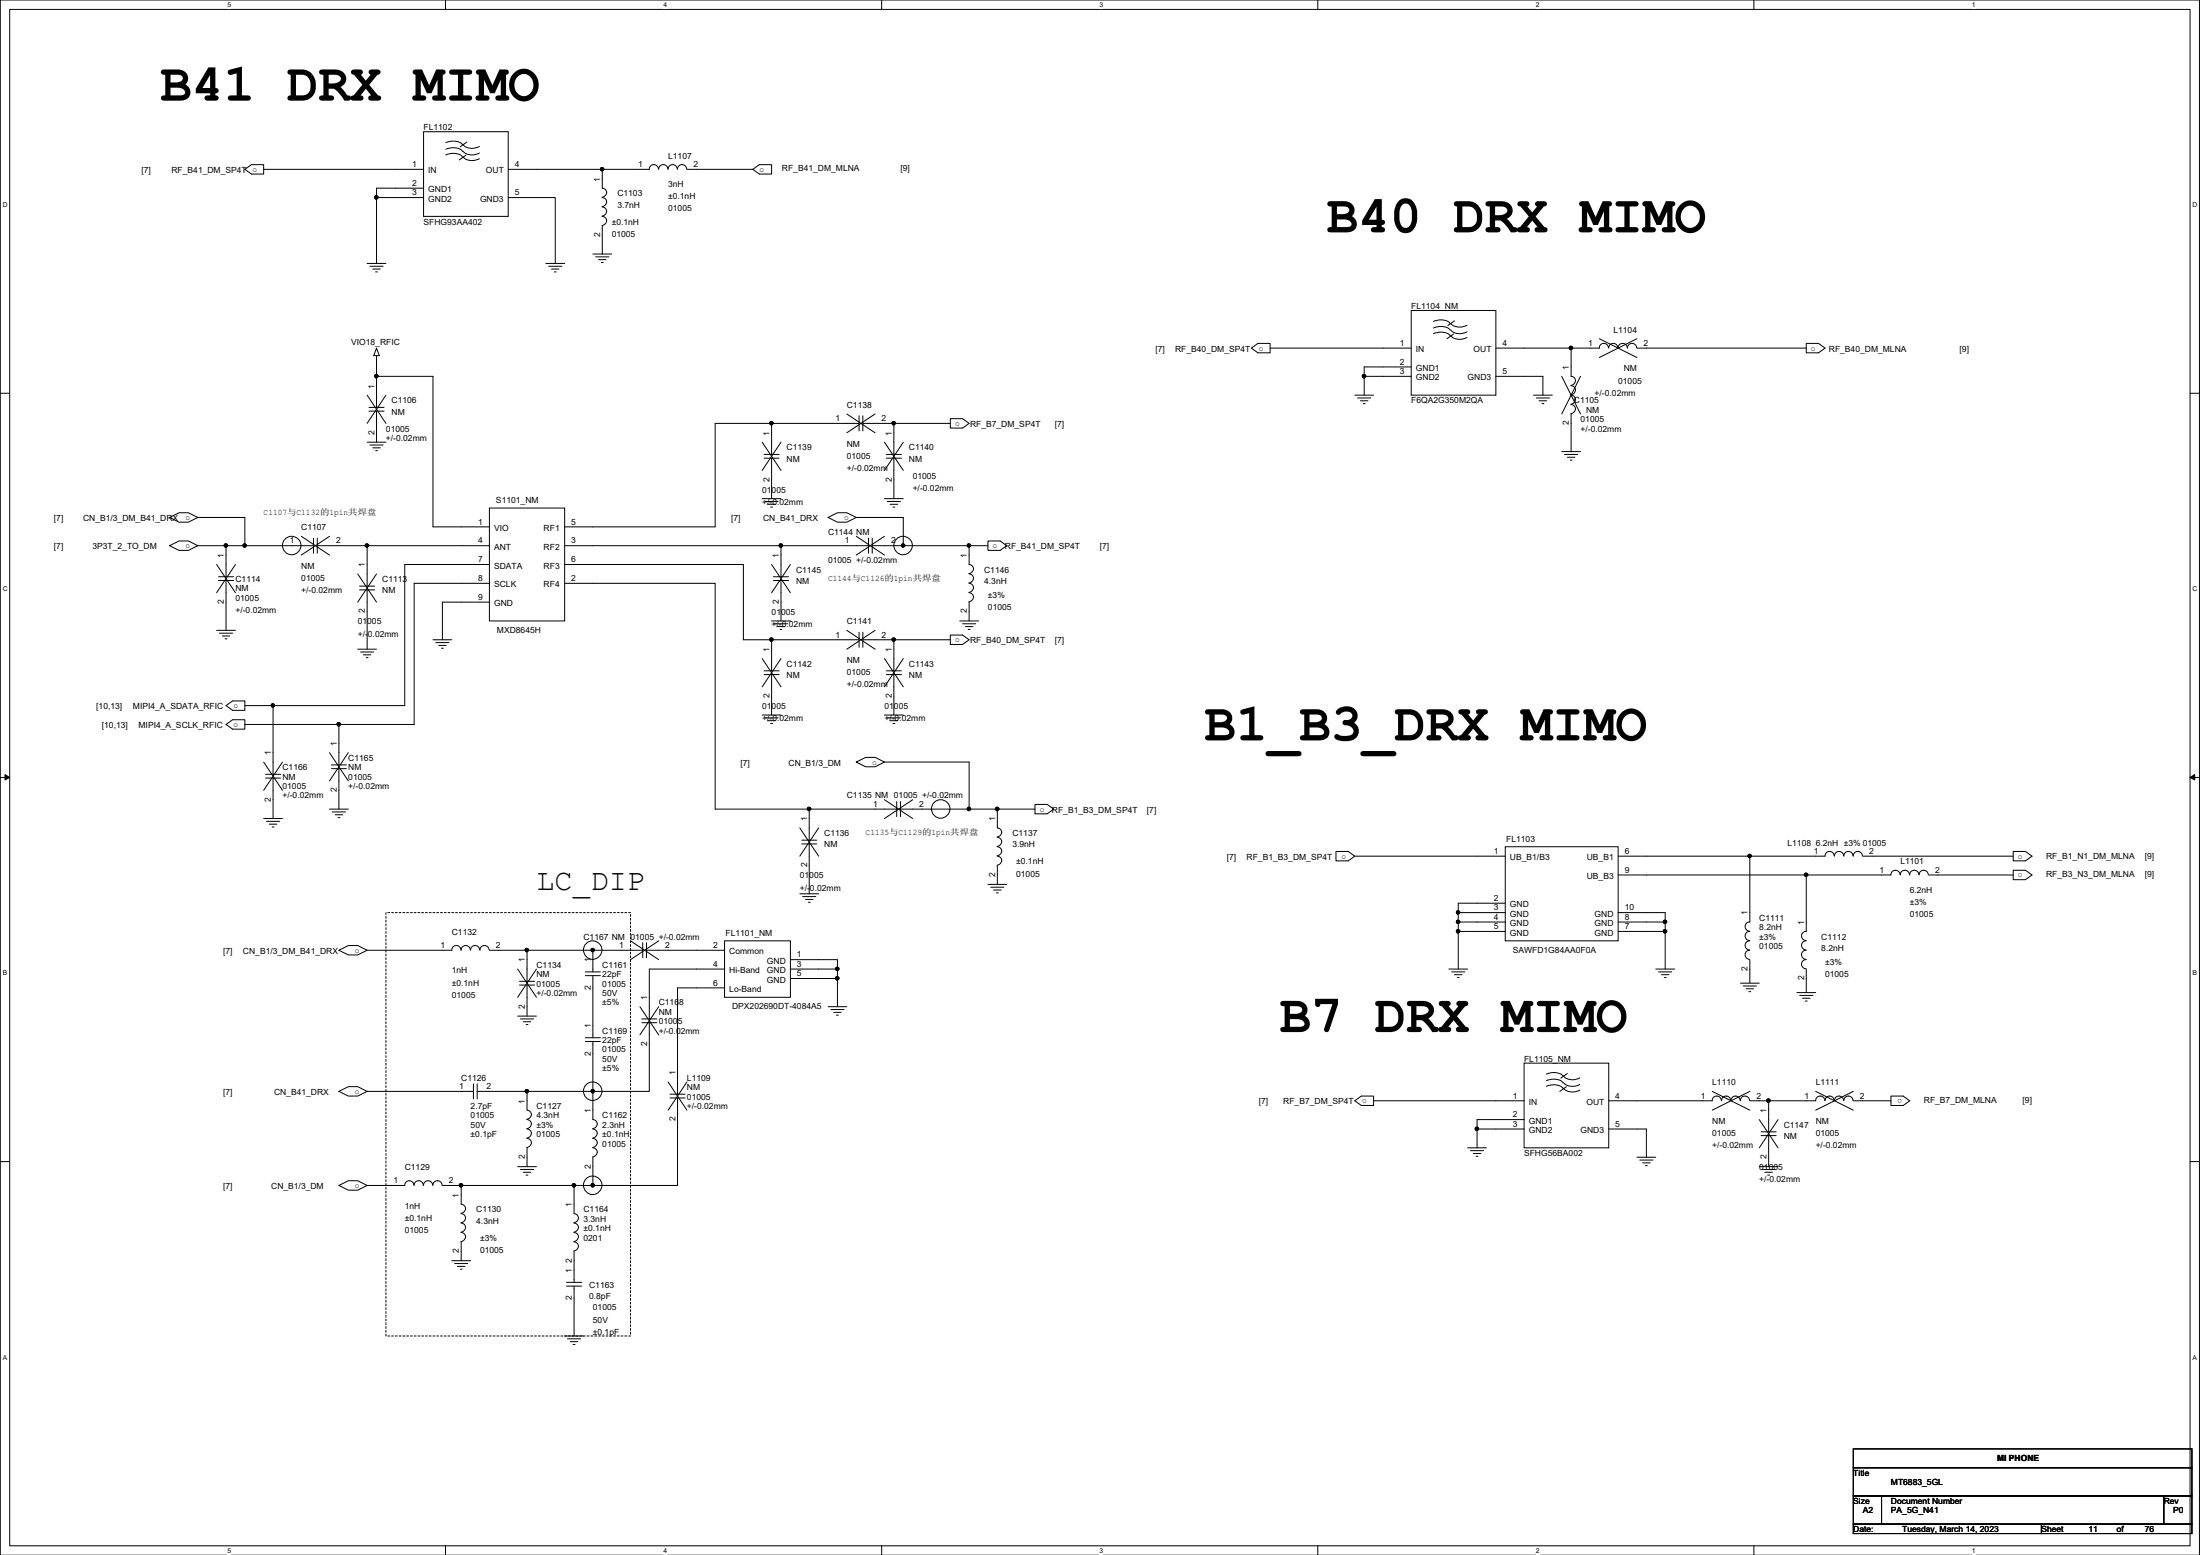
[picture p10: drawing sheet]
<svg xmlns="http://www.w3.org/2000/svg" width="297mm" height="210mm" viewBox="0 0 297 210" stroke-linecap="round" stroke-linejoin="round" font-family="sans-serif">
<path d="M0 0h297v209.9h-297zM1.3 1.3h294.4v207.4h-294.4z" fill="none" stroke="#000" stroke-width=".14"/>
<g fill="#fff">
<path d="M30.7 .1h.5v1h-.5z"/>
<path d="M30.7 208.8h.5v1h-.5z"/>
</g>
<path d="M60.2 0v1.3M60.2 208.7v1.2" fill="none" stroke="#000" stroke-width=".14"/>
<g fill="#fff">
<path d="M89.6 .1h.5v1h-.5z"/>
<path d="M89.6 208.8h.5v1h-.5z"/>
</g>
<path d="M119 0v1.3M119 208.7v1.2" fill="none" stroke="#000" stroke-width=".14"/>
<g fill="#fff">
<path d="M148.5 .1h.5v1h-.5z"/>
<path d="M148.5 208.8h.5v1h-.5z"/>
</g>
<path d="M177.9 0v1.3M177.9 208.7v1.2" fill="none" stroke="#000" stroke-width=".14"/>
<g fill="#fff">
<path d="M207.3 .1h.6v1h-.6z"/>
<path d="M207.3 208.8h.6v1h-.6z"/>
</g>
<path d="M236.8 0v1.3M236.8 208.7v1.2" fill="none" stroke="#000" stroke-width=".14"/>
<g fill="#fff">
<path d="M266.2 .1h.5v1h-.5z"/>
<path d="M266.2 208.8h.5v1h-.5z"/>
<path d="M.4 27.2h.6v1h-.6z"/>
<path d="M296 27.2h.7v1h-.7z"/>
<path d="M.4 79h.6v1h-.6z"/>
<path d="M296 79h.7v1h-.7z"/>
</g>
<path d="M0 53.1h1.3M295.7 53.1h1.3" fill="none" stroke="#000" stroke-width=".14"/>
<g fill="#fff">
<path d="M.4 130.9h.6v1h-.6z"/>
<path d="M296 130.9h.6v1h-.6z"/>
</g>
<path d="M0 104.9h1.3M.7 104.6l.6 .3-.6 .4zM295.7 104.9h1.3M295.7 104.9l.6-.3v.7z" fill="none" stroke="#000" stroke-width=".14"/>
<path d="M.7 104.6l.6 .3-.6 .4zM295.7 104.9l.6-.3v.7z" fill="#000"/>
<g fill="#fff">
<path d="M.4 182.7h.5v1h-.5z"/>
<path d="M296 182.7h.6v1h-.6z"/>
</g>
<g fill="none" stroke="#000" stroke-width=".14">
<path d="M57.2 17.8h11.4v11.4h-11.4zM60.2 19.3l.7-.2a1.65 1.65 0 0 1 1.5 .5M62.5 19.5a1.84 1.84 0 0 0 2.2 .3M63 19.2l-.9 .6M33.1 22.9l.8-.7h1.7v1.3h-1.7zM35.6 22.9h21.6M49.6 35.6h2.5M49.9 35.9h1.8M50.3 36.3h1M50.6 26.5h.4l.1 .1-.1 .2-.2 .1-.2-.1zM50.7 36.7h.3M50.8 26.7h6.4"/>
<path d="M50.8 26.7v8.9M57.2 25.4h-6.4v1.3M60.2 20.9l.7-.2a1.65 1.65 0 0 1 1.5 .5M60.2 20.2l.7-.2a1.65 1.65 0 0 1 1.5 .4M62.5 20.4a1.84 1.84 0 0 0 2.2 .3M62.5 21.2a1.84 1.84 0 0 0 2.2 .2M62.9 21l-.9 .6M68.6 22.9h12.7M68.6 26.7h6.4v8.9M73.7 35.6h2.5M74.1 35.9h1.8M74.5 36.3h1"/>
<path d="M74.8 36.7h.3M80 34.3h2.6M80.4 34.7h1.8M80.8 35.1h1M81.1 22.7h.4v.1v.2l-.2 .1-.2-.1zM81.2 35.4h.2M81.3 22.9v2.5a.61 .61 0 0 1 .6 .6 .61 .61 0 0 1-.6 .6M81.3 30.5v3.8M81.3 26.7a.61 .61 0 0 1 .6 .6 .61 .61 0 0 1-.6 .6M81.3 27.9a.61 .61 0 0 1 .6 .7 .61 .61 0 0 1-.6 .6M81.3 29.2a.61 .61 0 0 1 .6 .6 .61 .61 0 0 1-.6 .6M88.9 22.8a.61 .61 0 0 0-.6-.6 .61 .61 0 0 0-.6 .7h-6.4"/>
<path d="M90.2 22.8a.61 .61 0 0 0-.7-.6 .61 .61 0 0 0-.6 .7M91.4 22.8a.61 .61 0 0 0-.6-.6 .61 .61 0 0 0-.6 .7M92.7 22.8a.61 .61 0 0 0-.6-.6 .61 .61 0 0 0-.6 .7M92.7 22.9h8.9M101.6 22.9l.9-.7h1.7v1.3h-1.7zM49.6 53.3l2.5 3.8M49.6 59.7h2.5M49.8 55h2.1M49.8 55.5h2.1M50.6 50.6h.4l.1 .2-.1 .1-.2 .1-.2-.1zM50.8 47l.4 1h-.7zM50.8 48v2.8"/>
<path d="M50.8 50.8v4.2M50.8 55.5v4.2M50.8 50.8h7.7v20.3h7.6M52.1 53.3l-2.5 3.8M102.9 59.7l2.5 3.8M104 57h.3l.1 .1-.1 .2-.2 .1-.1-.1zM104.2 57.1h-7.6v14h-20.4M104.2 57.2v4.1M104.2 57.1h11.8M105.4 59.7l-2.5 3.8M114.3 55.9l3.8 2.5M116 56.1v2.1"/>
<path d="M116.5 56.1v2.1M116.5 57.1h4.2M118.1 55.9l-3.8 2.5M119.4 59.7l2.6 3.8M120.5 57h.3l.1 .1-.1 .2-.2 .1-.1-.1zM120.7 57.2v4.1M120.7 57.1h7.6M122 59.7l-2.6 3.8M128.3 56.5h1.7l.8 .6-.8 .7h-1.7zM168.9 47l.9-.6h1.7v1.2h-1.7zM171.5 47h19M182.9 53.3h2.6"/>
<path d="M183.3 53.7h1.8M183.7 54.1h1M184 50.6h.3l.1 .2-.1 .1-.2 .1-.1-.1zM184.1 54.5h.2M184.2 50.8v2.5M184.2 50.8h6.3M190.5 49.5h-6.3v1.3M190.5 41.9h11.5v11.4h-11.5zM193.5 43.4l.8-.2a1.65 1.65 0 0 1 1.5 .5M193.5 45l.8-.2a1.65 1.65 0 0 1 1.5 .5M193.5 44.3l.8-.2a1.65 1.65 0 0 1 1.5 .5M195.9 44.5a1.84 1.84 0 0 0 2.2 .3"/>
<path d="M195.9 45.3a1.84 1.84 0 0 0 2.2 .3M195.9 43.6a1.84 1.84 0 0 0 2.2 .3M196.3 45.1l-.9 .6M196.4 43.3l-.9 .6M202 47h10.1M202 50.8h6.3v2.5M207 53.3h2.6M207.4 53.7h1.8M207.8 54.1h1M208.2 54.5h.2M210.9 50.8l2.5 5.1M211.9 46.8h.4v.1v.2l-.2 .1-.2-.1z"/>
<path d="M212.1 52.1a.61 .61 0 0 1 .6 .6 .61 .61 0 0 1-.6 .6M212.1 53.3a.61 .61 0 0 1 .6 .7 .61 .61 0 0 1-.6 .6M212.1 54.6a.61 .61 0 0 1 .6 .6 .61 .61 0 0 1-.6 .6M212.1 47v3.8a.61 .61 0 0 1 .6 .6 .61 .61 0 0 1-.6 .6M212.1 55.9v5.1M213.4 50.8l-2.5 5.1M215.9 45.7l5.1 2.6M217.2 46.9a.61 .61 0 0 0-.7-.5 .61 .61 0 0 0-.6 .6h-3.8M218.4 46.9a.61 .61 0 0 0-.6-.5 .61 .61 0 0 0-.6 .6M219.7 46.9a.61 .61 0 0 0-.6-.5 .61 .61 0 0 0-.6 .6M221 46.9a.61 .61 0 0 0-.7-.5 .61 .61 0 0 0-.6 .6M221 45.7l-5.1 2.6"/>
<path d="M221 47h22.9M243.9 46.4h1.6l.9 .6-.9 .6h-1.6zM22.9 69.8l1.3-.6h1.2l1.3 .6-1.3 .7h-1.2zM22.9 73.7l1.3-.7h1.2l1.3 .7-1.3 .6h-1.2zM26.7 73.7h3.8M26.7 69.8h6.4v3.9M29.2 76.2l2.6 3.8M29.5 77.9h2M29.5 78.4h2M30.3 73.5h.4v.1v.2l-.2 .1-.2-.1zM30.5 78.4v6.7M31.8 76.2l-2.6 3.8"/>
<path d="M32.9 73.5h.3l.1 .1-.1 .2-.2 .1-.1-.1zM33.1 73.7h-2.6v4.2M33.1 73.7h9.2M40.7 72.4l3.8 2.5M42.3 72.6v2.1M42.8 72.6v2.1M42.8 73.7h6.8M44.5 72.4l-3.8 2.5M48.3 77.5l2.5 3.8M48.6 79.1h2M48.6 79.6h2M49.4 73.5h.3l.1 .1-.1 .2-.2 .1-.1-.1z"/>
<path d="M49.6 73.7v5.4M49.6 79.6v8M49.6 73.7h16.5M49.9 60.1h1.8M50.3 60.5h1M50.7 60.8h.3M50.8 77.5l-2.5 3.8M66.1 76.2h-11.5v19h-17.7M66.1 78.7h-10.2v19.1h-10.1M66.1 68.6h10.1v15.2h-10.1zM76.2 78.7h20.4v30.5h12.7M76.2 73.7h29.2"/>
<path d="M76.2 76.2h24.2v10.2h3.8M102.9 67.3h2.5M103.2 61.3h2M103.2 61.8h2M103.3 67.7h1.8M103.7 68.1h1M104.1 68.5h.2M104.2 76.2l2.5 3.8M104.2 61.8v5.5M104.4 77.9h2.1M104.4 78.4h2.1M105.3 73.5h.3l.1 .1-.1 .2-.2 .1-.1-.1z"/>
<path d="M105.4 73.7h11.9M105.4 73.7v4.2M105.4 78.4v5.4M106.7 76.2l-2.5 3.8M111.8 69.8l1.3-.6h1.2l1.3 .6-1.3 .7h-1.2zM115.6 72.4l3.8 2.5M115.6 69.8l6.4 .1v3.8M117.3 72.6v2.1M117.8 72.6v2.1M117.8 73.7h4.2M119.4 72.4l-3.8 2.5M119.4 67.3h2.6"/>
<path d="M119.7 61.3h2M119.7 61.8h2M119.8 67.7h1.8M120.2 68.1h1M120.6 68.5h.2M120.7 61.8v5.5M121.8 73.5h.3l.1 .1-.1 .2-.2 .1-.1-.1zM122 73.7h8.8M130.7 73.5h.3l.1 .1-.1 .2-.2 .1-.1-.1zM130.8 73.7h2.6M130.8 77.5a.61 .61 0 0 1 .6 .6 .61 .61 0 0 1-.6 .6M130.8 78.7a.61 .61 0 0 1 .6 .7 .61 .61 0 0 1-.6 .6"/>
<path d="M130.8 73.7v2.5a.61 .61 0 0 1 .6 .6 .61 .61 0 0 1-.6 .6M133.4 73h1.6l.9 .7-.9 .6h-1.6zM210.9 61h2.5M211.2 61.3h1.8M211.6 61.7h1M212 62.1h.3M29.2 85.1h2.6M29.6 85.5h1.8M30 85.9h1M30.4 86.2h.2M30.5 95.2l.9-.6h1.7v1.3h-1.7zM30.5 97.8l.9-.6h1.7v1.2h-1.7z"/>
<path d="M33.1 95.2h3.8M33.1 97.8h12.7M36.7 95.1h.3l.1 .1-.1 .2-.2 .1-.1-.1zM36.9 95.2v9.3M45.6 97.6h.3l.1 .1-.1 .2-.2 .1-.1-.1zM45.8 97.8v5.5M48.3 87.6h2.5M48.7 88h1.8M49.1 88.4h1M49.4 88.8h.3M58.5 86.4h2.5M58.8 86.7h1.8"/>
<path d="M59.2 87.1h1M59.6 87.5h.3M66.1 81.3h-6.4v5.1M102.9 96.5h2.5M102.9 88.9l2.5 3.8M103.2 90.6h2M103.2 91.1h2M103.3 96.9h1.8M103.7 97.3h1M104 86.2h.3l.1 .1-.1 .2-.2 .1-.1-.1zM104.1 97.7h.2M104.2 83.8h2.5"/>
<path d="M104.2 86.4v4.2M104.2 91.1v5.4M104.2 86.4h11.8M104.6 84.2h1.7M104.9 84.6h1.1M105.3 85h.3M105.4 88.9l-2.5 3.8M114.3 85.1l3.8 2.5M116 85.3v2.1M116.5 85.3v2.1M116.5 86.4h4.2M118.1 85.1l-3.8 2.5"/>
<path d="M119.4 96.5h2.6M119.4 88.9l2.6 3.8M119.7 90.6h2M119.7 91.1h2M119.8 96.9h1.8M120.2 97.3h1M120.5 86.2h.3l.1 .1-.1 .2-.2 .1-.1-.1zM120.6 97.7h.2M120.7 86.4v4.2M120.7 91.1v5.4M120.7 86.4h7.6M122 88.9l-2.6 3.8"/>
<path d="M128.3 85.7h1.7l.8 .7-.8 .6h-1.7zM129.6 83.8h2.5M130 84.2h1.7M130.3 84.6h1.1M130.7 85h.3M130.8 80a.61 .61 0 0 1 .6 .6 .61 .61 0 0 1-.6 .6M130.8 81.3v2.5M35.6 110.5h2.5M35.6 102.9l2.5 3.8M35.9 104.5h2M35.9 105h2M36 110.9h1.8"/>
<path d="M36.4 111.3h1M36.7 111.6h.3M36.9 105v5.5M38.1 102.9l-2.5 3.8M44.5 109.2h2.5M44.5 101.6l2.5 3.8M44.7 103.3h2.1M44.7 103.8h2.1M44.9 109.6h1.7M45.3 110h1M45.6 110.4h.3M45.8 103.8v5.4"/>
<path d="M47 101.6l-2.5 3.8M108 111.8l2.5 3.8M108.2 113.4h2.1M108.2 113.9h2.1M109.1 109h.3l.1 .2-.1 .2h-.2h-.1zM109.3 109.2v4.2M109.3 113.9v6.7M109.3 109.2h11.8M110.5 111.8l-2.5 3.8M115.6 102.9l1.3-.7h1.2l1.3 .7-1.3 .6h-1.2zM119.4 102.9h11.4v6.3M119.4 107.9l3.8 2.6"/>
<path d="M121.1 108.2v2M121.6 108.2v2M121.6 109.2h13.1M123.2 108l-3.8 2.5M130.7 109h.3l.1 .2-.1 .2h-.2h-.1zM133.4 119.4h2.5M133.8 119.8h1.7M134.5 109h.3l.1 .2-.1 .2h-.2h-.1zM134.7 116.8v2.6M134.7 113a.61 .61 0 0 1 .6 .7 .61 .61 0 0 1-.7 .6M134.7 114.3a.61 .61 0 0 1 .6 .6 .61 .61 0 0 1-.7 .6M134.7 115.6a.61 .61 0 0 1 .6 .6 .61 .61 0 0 1-.7 .6"/>
<path d="M139.7 109.2h-5v2.6a.61 .61 0 0 1 .6 .6 .61 .61 0 0 1-.7 .6M139.7 108.6h1.7l.9 .6-.9 .7h-1.7zM180.4 114.9h1.6l.9 .7-.9 .6h-1.6zM182.9 115.6h20.3M203.2 114.3h15.3v12.7h-15.3zM218.5 115.6h17.8M218.5 118.1h25.4M236.1 115.4h.3l.1 .1-.1 .2-.2 .1-.1-.1zM236.3 115.6v8.9a.61 .61 0 0 0-.7 .6 .61 .61 0 0 0 .6 .6M243.7 117.9h.3l.1 .2-.1 .1-.2 .1-.1-.1zM243.9 118.1v7.6a.61 .61 0 0 0-.7 .6 .61 .61 0 0 0 .6 .7M247.6 115.5a.61 .61 0 0 0-.6-.6 .61 .61 0 0 0-.6 .7h-10.1"/>
<path d="M248.9 115.5a.61 .61 0 0 0-.6-.6 .61 .61 0 0 0-.6 .7M250.2 115.5a.61 .61 0 0 0-.6-.6 .61 .61 0 0 0-.6 .7M251.5 115.5a.61 .61 0 0 0-.7-.6 .61 .61 0 0 0-.6 .7M251.5 115.6h20.3M256.5 118.1a.61 .61 0 0 0-.6-.6 .61 .61 0 0 0-.6 .6h-11.4M257.8 118.1a.61 .61 0 0 0-.6-.6 .61 .61 0 0 0-.6 .6M259.1 118.1a.61 .61 0 0 0-.7-.6 .61 .61 0 0 0-.6 .6M260.3 118.1a.61 .61 0 0 0-.6-.6 .61 .61 0 0 0-.6 .6M260.4 118.1h11.4M271.8 114.9h1.7l.9 .7-.9 .6h-1.7zM271.8 117.5h1.7l.9 .6-.9 .6h-1.7zM45.8 128.3l1.2-.7h1.3l1.3 .7-1.3 .6h-1.3z"/>
<path d="M62.2 128.2a.61 .61 0 0 0-.6-.6 .61 .61 0 0 0-.6 .7h-11.4M63.5 128.2a.61 .61 0 0 0-.6-.6 .61 .61 0 0 0-.6 .7M64.8 128.2a.61 .61 0 0 0-.7-.6 .61 .61 0 0 0-.6 .7M66 128.2a.61 .61 0 0 0-.6-.6 .61 .61 0 0 0-.6 .7M66.1 128.3h5.1M69.9 137.2h2.5M69.9 130.8l2.5 3.8M70.1 132.5h2.1M70.1 133h2.1M70.3 137.5h1.7M70.7 137.9h1M71 128.1h.3l.1 .1-.1 .2-.2 .1-.1-.1z"/>
<path d="M71 138.3h.3M71.2 133v4.2M72.4 130.8l-2.5 3.8M79 131.2h2.1M79 131.7h2.1M79.9 128.1h.3l.1 .1-.1 .2-.2 .1-.1-.1zM80 131.7v8.4M80 128.3h-8.8v4.2M85.1 127l3.8 2.5M86.4 135.9l2.5 3.8M86.7 137.5h2M86.7 138h2"/>
<path d="M86.8 128.3h-6.8v2.9M86.8 127.3v2M87.3 128.3h10.5M87.3 127.3v2M87.7 138v9.3h-7.7M88.9 127l-3.8 2.5M88.9 135.9l-2.5 3.8M97.8 130.8h-10.1v6.7M97.8 133.3h-6.3v14.4M97.8 127h8.9v7.6h-8.9zM106.7 129.5h6.4v1.3M106.7 130.8h6.4"/>
<path d="M106.7 132.1h6.4M108 120.6h2.5M108.4 121h1.7M108.8 121.4h1M109.1 121.8h.3M111.8 135.9h2.5M112.2 136.3h1.8M112.6 136.7h1M112.9 130.6h.3l.1 .2-.1 .1-.2 .1-.1-.1zM112.9 131.9h.3l.1 .1-.1 .2-.2 .1-.1-.1zM112.9 137h.3M113.1 130.8v1.3"/>
<path d="M113.1 132.1v3.8M134.2 120.1h1M134.5 120.5h.3M195.6 130.8h2.6M196 131.2h1.8M196.4 131.6h1M196.7 123h.3l.1 .1-.1 .2-.2 .1-.1-.1zM196.7 124.3h.3l.1 .1-.1 .2-.2 .1-.1-.1zM196.7 125.5h.3l.1 .2-.1 .2h-.2h-.1zM196.8 132h.2M196.9 123.2v1.3M196.9 124.5v1.2"/>
<path d="M196.9 125.7v5.1M196.9 123.2h6.3M196.9 124.5h6.3M196.9 125.7h6.3M203.2 121.9h-6.3v1.3M218.5 125.7h6.3M218.5 124.5h6.3M218.5 123.2h6.3v1.3M223.6 130.8h2.5M223.9 131.2h1.8M224.3 131.6h1M224.6 124.3h.4v.1v.2l-.2 .1-.2-.1z"/>
<path d="M224.6 125.5h.4v.2v.2h-.2h-.2zM224.7 132h.3M224.8 124.5v1.2M224.8 125.7v5.1M235 132.7h2.5M235.4 133.1h1.7M235.8 133.5h1M236.1 133.9h.3M236.3 125.7a.61 .61 0 0 0-.7 .6 .61 .61 0 0 0 .6 .7M236.3 127a.61 .61 0 0 0-.7 .6 .61 .61 0 0 0 .6 .6M236.3 128.3a.61 .61 0 0 0-.7 .6 .61 .61 0 0 0 .6 .6M236.3 129.5v3.2"/>
<path d="M242.6 134h2.5M243 134.4h1.8M243.4 134.7h1M243.8 135.1h.2M243.9 127a.61 .61 0 0 0-.7 .6 .61 .61 0 0 0 .6 .6M243.9 128.3a.61 .61 0 0 0-.7 .6 .61 .61 0 0 0 .6 .6M243.9 129.5a.61 .61 0 0 0-.7 .6 .61 .61 0 0 0 .6 .7M243.9 130.8v3.2M0 156.8h1.3M45.8 147.3l1.2-.6h1.3l1.3 .6-1.3 .7h-1.3zM49.6 147.3h14.3M55.9 160a.61 .61 0 0 0-.7-.6 .61 .61 0 0 0-.6 .6h-5"/>
<path d="M57.1 160a.61 .61 0 0 0-.6-.6 .61 .61 0 0 0-.6 .6M58.4 160a.61 .61 0 0 0-.6-.6 .61 .61 0 0 0-.6 .6M59.7 160a.61 .61 0 0 0-.6-.6 .61 .61 0 0 0-.6 .6M62.1 159.8h.3l.1 .2-.1 .2h-.2h-.1zM63.9 146.3v2M64.4 146.3v2M64.4 147.3h6.8M69.9 157.5h2.5M70.3 157.9h1.7M70.7 158.2h1M71 147.1h.3l.1 .2-.1 .2h-.2h-.1zM71 158.6h.3"/>
<path d="M71.2 151.1a.61 .61 0 0 1 .6 .7 .61 .61 0 0 1-.7 .6M71.2 152.4a.61 .61 0 0 1 .6 .6 .61 .61 0 0 1-.7 .6M71.2 153.7a.61 .61 0 0 1 .6 .6 .61 .61 0 0 1-.7 .6M71.2 147.3h8.8M71.2 147.3v2.6a.61 .61 0 0 1 .6 .6 .61 .61 0 0 1-.7 .6M71.2 154.9v2.6M77.3 159.8h.3l.1 .2-.1 .2h-.1h-.2zM79 140.1h2.1M79 140.6h2.1M79.9 147.1h.3l.1 .2-.1 .2h-.2h-.1zM79.9 159.8h.3l.1 .2-.1 .2h-.2h-.1zM80 152.4a.61 .61 0 0 1 .6 .6 .61 .61 0 0 1-.6 .6"/>
<path d="M80 153.7a.61 .61 0 0 1 .6 .6 .61 .61 0 0 1-.6 .6M80 154.9a.61 .61 0 0 1 .6 .7 .61 .61 0 0 1-.6 .6M80 147.3v3.8a.61 .61 0 0 1 .6 .7 .61 .61 0 0 1-.6 .6M80 156.2v3.8M80 140.6v6.7M90.2 146l2.5 3.9M90.5 147.7h2M90.5 148.2h2M91.5 148.2v11.8h-11.5M92.7 146l-2.5 3.9M182.9 148.6l.9-.6h1.7v1.2h-1.7zM185.5 148.6h20.3"/>
<path d="M198.2 154.9h2.5M198.5 155.3h1.8M198.9 155.7h1M199.2 152.2h.4v.2v.1l-.2 .1-.2-.1zM199.3 156.1h.3M199.4 152.4v2.5M199.4 152.4h6.4M205.8 151.1h-6.4v1.3M205.8 143.5h11.4v11.4h-11.4zM208.8 145l.7-.2a1.65 1.65 0 0 1 1.5 .5M208.8 146.6l.7-.2a1.65 1.65 0 0 1 1.5 .5M208.8 145.9l.7-.2a1.65 1.65 0 0 1 1.5 .5"/>
<path d="M211.1 146.1a1.84 1.84 0 0 0 2.2 .3M211.1 146.9a1.84 1.84 0 0 0 2.2 .3M211.1 145.2a1.84 1.84 0 0 0 2.2 .3M211.5 146.7l-.9 .6M211.6 144.9l-.9 .6M217.2 152.4h5.1v3.8M221 156.2h2.6M221.4 156.6h1.8M221.8 157h1M222.2 157.4h.2M231.2 147.3l5.1 2.6M232.4 148.5a.61 .61 0 0 0-.6-.5 .61 .61 0 0 0-.6 .6h-14"/>
<path d="M233.7 148.5a.61 .61 0 0 0-.7-.5 .61 .61 0 0 0-.6 .6M234.9 148.5a.61 .61 0 0 0-.6-.5 .61 .61 0 0 0-.6 .6M236.2 148.5a.61 .61 0 0 0-.6-.5 .61 .61 0 0 0-.6 .6M236.3 147.3l-5.1 2.6M236.3 148.6h2.5M237.5 151.1l2.6 3.8M237.5 157.5h2.6M237.8 152.8h2M237.8 153.3h2M237.9 157.9h1.8M238.3 158.2h1M238.6 148.4h.3l.1 .1-.1 .2-.1 .1-.2-.1z"/>
<path d="M238.7 158.6h.2M238.8 148.6v4.2M238.8 153.3v4.2M240.1 151.1l-2.6 3.8M245.1 147.3l5.1 2.6M246.4 148.5a.61 .61 0 0 0-.7-.5 .61 .61 0 0 0-.6 .6h-6.3M247.6 148.5a.61 .61 0 0 0-.6-.5 .61 .61 0 0 0-.6 .6M248.9 148.5a.61 .61 0 0 0-.6-.5 .61 .61 0 0 0-.6 .6M250.2 148.5a.61 .61 0 0 0-.6-.5 .61 .61 0 0 0-.6 .6M250.2 147.3l-5.1 2.6M250.2 148.6h5.1M255.3 148h1.7l.8 .6-.8 .6h-1.7z"/>
<path d="M295.7 156.8h1.3M45.8 160l1.2-.6h1.3l1.3 .6-1.3 .7h-1.3zM59.7 160h2.6M61 170.2h2.5M61.4 170.6h1.8M61.8 170.9h1M62.1 171.3h.3M62.3 167.6v2.6M62.3 163.8a.61 .61 0 0 1 .6 .7 .61 .61 0 0 1-.7 .6M62.3 165.1a.61 .61 0 0 1 .6 .6 .61 .61 0 0 1-.7 .6M62.3 166.4a.61 .61 0 0 1 .6 .6 .61 .61 0 0 1-.7 .6M76.5 173.1h2"/>
<path d="M76.5 173.6h2M77.5 160h-15.2v2.6a.61 .61 0 0 1 .6 .6 .61 .61 0 0 1-.7 .6M77.5 165.1a.61 .61 0 0 1 .6 .6 .61 .61 0 0 1-.6 .6M77.5 166.4a.61 .61 0 0 1 .6 .6 .61 .61 0 0 1-.6 .6M77.5 167.6a.61 .61 0 0 1 .6 .7 .61 .61 0 0 1-.6 .6M77.5 168.9v4.2M77.5 173.6v6.7M77.5 160v3.8a.61 .61 0 0 1 .6 .7 .61 .61 0 0 1-.6 .6M77.5 160h2.5M76.2 180.3h2.6M76.6 180.7h1.8M77 181.1h1"/>
<path d="M77.4 181.5h.2M250.2 195.6h45.7v2.5h-45.7zM250.2 198.1h45.7v3.8h-45.7zM250.2 201.9h3.8v3.8h-3.8zM250.2 205.7h25.4v1.3h-25.4zM254 201.9h38.1v3.8h-38.1zM275.6 205.7h20.3v1.3h-20.3zM292.1 201.9h3.8v3.8h-3.8z"/>
<circle cx="39.4" cy="73.6" r="1.25"/>
<circle cx="121.9" cy="73.6" r="1.25"/>
<circle cx="127" cy="109.2" r="1.25"/>
<circle cx="80" cy="128.2" r="1.25"/>
<circle cx="80" cy="160" r="1.25"/>
<circle cx="80" cy="147.3" r="1.25"/>
</g>
<path d="M52.1 123.2h33v57.1h-33z" fill="none" stroke="#000" stroke-width=".14" stroke-dasharray=".3 .3"/>
<g fill="#000">
<path d="M50.6 26.5h.4l.1 .1-.1 .2-.2 .1-.2-.1z" fill-rule="evenodd"/>
<path d="M50.6 26.5h.4l.1 .1-.1 .2-.2 .1-.2-.1z" fill-rule="evenodd"/>
<path d="M81.1 22.7h.4v.1v.2l-.2 .1-.2-.1z" fill-rule="evenodd"/>
<path d="M81.1 22.7h.4v.1v.2l-.2 .1-.2-.1z" fill-rule="evenodd"/>
<path d="M50.6 50.6h.4l.1 .2-.1 .1-.2 .1-.2-.1z" fill-rule="evenodd"/>
<path d="M50.6 50.6h.4l.1 .2-.1 .1-.2 .1-.2-.1z" fill-rule="evenodd"/>
<path d="M104 57h.3l.1 .1-.1 .2-.2 .1-.1-.1z" fill-rule="evenodd"/>
<path d="M104 57h.3l.1 .1-.1 .2-.2 .1-.1-.1z" fill-rule="evenodd"/>
<path d="M120.5 57h.3l.1 .1-.1 .2-.2 .1-.1-.1z" fill-rule="evenodd"/>
<path d="M120.5 57h.3l.1 .1-.1 .2-.2 .1-.1-.1z" fill-rule="evenodd"/>
<path d="M184 50.6h.3l.1 .2-.1 .1-.2 .1-.1-.1z" fill-rule="evenodd"/>
<path d="M184 50.6h.3l.1 .2-.1 .1-.2 .1-.1-.1z" fill-rule="evenodd"/>
<path d="M211.9 46.8h.4v.1v.2l-.2 .1-.2-.1z" fill-rule="evenodd"/>
<path d="M211.9 46.8h.4v.1v.2l-.2 .1-.2-.1z" fill-rule="evenodd"/>
<path d="M30.3 73.5h.4v.1v.2l-.2 .1-.2-.1z" fill-rule="evenodd"/>
<path d="M30.3 73.5h.4v.1v.2l-.2 .1-.2-.1z" fill-rule="evenodd"/>
<path d="M32.9 73.5h.3l.1 .1-.1 .2-.2 .1-.1-.1z" fill-rule="evenodd"/>
<path d="M32.9 73.5h.3l.1 .1-.1 .2-.2 .1-.1-.1z" fill-rule="evenodd"/>
<path d="M49.4 73.5h.3l.1 .1-.1 .2-.2 .1-.1-.1z" fill-rule="evenodd"/>
<path d="M49.4 73.5h.3l.1 .1-.1 .2-.2 .1-.1-.1z" fill-rule="evenodd"/>
<path d="M105.3 73.5h.3l.1 .1-.1 .2-.2 .1-.1-.1z" fill-rule="evenodd"/>
<path d="M105.3 73.5h.3l.1 .1-.1 .2-.2 .1-.1-.1z" fill-rule="evenodd"/>
<path d="M121.8 73.5h.3l.1 .1-.1 .2-.2 .1-.1-.1z" fill-rule="evenodd"/>
<path d="M121.8 73.5h.3l.1 .1-.1 .2-.2 .1-.1-.1z" fill-rule="evenodd"/>
<path d="M130.7 73.5h.3l.1 .1-.1 .2-.2 .1-.1-.1z" fill-rule="evenodd"/>
<path d="M130.7 73.5h.3l.1 .1-.1 .2-.2 .1-.1-.1z" fill-rule="evenodd"/>
<path d="M36.7 95.1h.3l.1 .1-.1 .2-.2 .1-.1-.1z" fill-rule="evenodd"/>
<path d="M36.7 95.1h.3l.1 .1-.1 .2-.2 .1-.1-.1z" fill-rule="evenodd"/>
<path d="M45.6 97.6h.3l.1 .1-.1 .2-.2 .1-.1-.1z" fill-rule="evenodd"/>
<path d="M45.6 97.6h.3l.1 .1-.1 .2-.2 .1-.1-.1z" fill-rule="evenodd"/>
<path d="M104 86.2h.3l.1 .1-.1 .2-.2 .1-.1-.1z" fill-rule="evenodd"/>
<path d="M104 86.2h.3l.1 .1-.1 .2-.2 .1-.1-.1z" fill-rule="evenodd"/>
<path d="M120.5 86.2h.3l.1 .1-.1 .2-.2 .1-.1-.1z" fill-rule="evenodd"/>
<path d="M120.5 86.2h.3l.1 .1-.1 .2-.2 .1-.1-.1z" fill-rule="evenodd"/>
<path d="M109.1 109h.3l.1 .2-.1 .2h-.2h-.1z" fill-rule="evenodd"/>
<path d="M109.1 109h.3l.1 .2-.1 .2h-.2h-.1z" fill-rule="evenodd"/>
<path d="M130.7 109h.3l.1 .2-.1 .2h-.2h-.1z" fill-rule="evenodd"/>
<path d="M130.7 109h.3l.1 .2-.1 .2h-.2h-.1z" fill-rule="evenodd"/>
<path d="M134.5 109h.3l.1 .2-.1 .2h-.2h-.1z" fill-rule="evenodd"/>
<path d="M134.5 109h.3l.1 .2-.1 .2h-.2h-.1z" fill-rule="evenodd"/>
<path d="M236.1 115.4h.3l.1 .1-.1 .2-.2 .1-.1-.1z" fill-rule="evenodd"/>
<path d="M236.1 115.4h.3l.1 .1-.1 .2-.2 .1-.1-.1z" fill-rule="evenodd"/>
<path d="M243.7 117.9h.3l.1 .2-.1 .1-.2 .1-.1-.1z" fill-rule="evenodd"/>
<path d="M243.7 117.9h.3l.1 .2-.1 .1-.2 .1-.1-.1z" fill-rule="evenodd"/>
<path d="M71 128.1h.3l.1 .1-.1 .2-.2 .1-.1-.1z" fill-rule="evenodd"/>
<path d="M71 128.1h.3l.1 .1-.1 .2-.2 .1-.1-.1z" fill-rule="evenodd"/>
<path d="M79.9 128.1h.3l.1 .1-.1 .2-.2 .1-.1-.1z" fill-rule="evenodd"/>
<path d="M79.9 128.1h.3l.1 .1-.1 .2-.2 .1-.1-.1z" fill-rule="evenodd"/>
<path d="M112.9 130.6h.3l.1 .2-.1 .1-.2 .1-.1-.1z" fill-rule="evenodd"/>
<path d="M112.9 131.9h.3l.1 .1-.1 .2-.2 .1-.1-.1z" fill-rule="evenodd"/>
<path d="M112.9 130.6h.3l.1 .2-.1 .1-.2 .1-.1-.1z" fill-rule="evenodd"/>
<path d="M112.9 131.9h.3l.1 .1-.1 .2-.2 .1-.1-.1z" fill-rule="evenodd"/>
<path d="M196.7 123h.3l.1 .1-.1 .2-.2 .1-.1-.1z" fill-rule="evenodd"/>
<path d="M196.7 124.3h.3l.1 .1-.1 .2-.2 .1-.1-.1z" fill-rule="evenodd"/>
<path d="M196.7 125.5h.3l.1 .2-.1 .2h-.2h-.1z" fill-rule="evenodd"/>
<path d="M196.7 123h.3l.1 .1-.1 .2-.2 .1-.1-.1z" fill-rule="evenodd"/>
<path d="M196.7 124.3h.3l.1 .1-.1 .2-.2 .1-.1-.1z" fill-rule="evenodd"/>
<path d="M196.7 125.5h.3l.1 .2-.1 .2h-.2h-.1z" fill-rule="evenodd"/>
<path d="M224.6 124.3h.4v.1v.2l-.2 .1-.2-.1z" fill-rule="evenodd"/>
<path d="M224.6 125.5h.4v.2v.2h-.2h-.2z" fill-rule="evenodd"/>
<path d="M224.6 124.3h.4v.1v.2l-.2 .1-.2-.1z" fill-rule="evenodd"/>
<path d="M224.6 125.5h.4v.2v.2h-.2h-.2z" fill-rule="evenodd"/>
<path d="M62.1 159.8h.3l.1 .2-.1 .2h-.2h-.1z" fill-rule="evenodd"/>
<path d="M62.1 159.8h.3l.1 .2-.1 .2h-.2h-.1z" fill-rule="evenodd"/>
<path d="M71 147.1h.3l.1 .2-.1 .2h-.2h-.1z" fill-rule="evenodd"/>
<path d="M71 147.1h.3l.1 .2-.1 .2h-.2h-.1z" fill-rule="evenodd"/>
<path d="M77.3 159.8h.3l.1 .2-.1 .2h-.1h-.2z" fill-rule="evenodd"/>
<path d="M77.3 159.8h.3l.1 .2-.1 .2h-.1h-.2z" fill-rule="evenodd"/>
<path d="M79.9 147.1h.3l.1 .2-.1 .2h-.2h-.1z" fill-rule="evenodd"/>
<path d="M79.9 159.8h.3l.1 .2-.1 .2h-.2h-.1z" fill-rule="evenodd"/>
<path d="M79.9 147.1h.3l.1 .2-.1 .2h-.2h-.1z" fill-rule="evenodd"/>
<path d="M79.9 159.8h.3l.1 .2-.1 .2h-.2h-.1z" fill-rule="evenodd"/>
<path d="M199.2 152.2h.4v.2v.1l-.2 .1-.2-.1z" fill-rule="evenodd"/>
<path d="M199.2 152.2h.4v.2v.1l-.2 .1-.2-.1z" fill-rule="evenodd"/>
<path d="M238.6 148.4h.3l.1 .1-.1 .2-.1 .1-.2-.1z" fill-rule="evenodd"/>
<path d="M238.6 148.4h.3l.1 .1-.1 .2-.1 .1-.2-.1z" fill-rule="evenodd"/>
</g>
<g font-size="7.1">
<text x="21.6" y="13.6">B41 DRX MIMO</text>
<text x="179.1" y="31.4">B40 DRX MIMO</text>
<text x="162.6" y="99.9">B1_B3_DRX MIMO</text>
<text x="172.8" y="139.3">B7 DRX MIMO</text>
</g>
<text font-size="4.1" x="72.4" y="120.1">LC_DIP</text>
<g font-size="1.1">
<text x="57.2" y="17.6">FL1102</text>
<text x="19.1" y="23.3">[7]</text>
<text x="23.2" y="23.3">RF_B41_DM_SP4T o</text>
<text x="55.7" y="22.6">1</text>
<text x="57.8" y="23.4">IN</text>
<text x="65.6" y="23.4">OUT</text>
<text x="69.5" y="22.6">4</text>
<text x="86.1" y="22.6">1</text>
<text x="90.2" y="21.4">L1107</text>
<text x="93.6" y="22.6">2</text>
<text x="102.5" y="23.2">o</text>
<text x="105.6" y="23.1">RF_B41_DM_MLNA</text>
<text x="121.6" y="23.1">[9]</text>
<text x="55.7" y="26.4">3</text>
<text x="55.7" y="25.1">2</text>
<text x="57.8" y="27.2">GND2</text>
<text x="57.8" y="26">GND1</text>
<text x="64.8" y="27.2">GND3</text>
<text x="69.5" y="26.4">5</text>
<text x="81" y="24.5" transform="rotate(-90 81 24.5)">1</text>
<text x="83.4" y="26.5">C1103</text>
<text x="83.4" y="28">3.7nH</text>
<text x="90.2" y="25.2">3nH</text>
<text x="90.2" y="26.9">±0.1nH</text>
<text x="90.2" y="28.5">01005</text>
<text x="57.2" y="30.3">SFHG93AA402</text>
<text x="81" y="32" transform="rotate(-90 81 32)">2</text>
<text x="82.6" y="30.3">±0.1nH</text>
<text x="82.6" y="32">01005</text>
<text x="190.5" y="41.7">FL1104_NM</text>
<text x="47.4" y="46.6">VIO18_RFIC</text>
<text x="156" y="47.5">[7]</text>
<text x="158.7" y="47.5">RF_B40_DM_SP4T</text>
<text x="170" y="47.3">o</text>
<text x="189" y="46.7">1</text>
<text x="191.2" y="47.5">IN</text>
<text x="199" y="47.5">OUT</text>
<text x="202.9" y="46.7">4</text>
<text x="214.4" y="46.7">1</text>
<text x="217.8" y="44.9">L1104</text>
<text x="221.9" y="46.7">2</text>
<text x="244.5" y="47.3">o</text>
<text x="246.9" y="47.5">RF_B40_DM_MLNA</text>
<text x="264.6" y="47.5">[9]</text>
<text x="50.5" y="52.5" transform="rotate(-90 50.5 52.5)">1</text>
<text x="189" y="50.5">3</text>
<text x="189" y="49.2">2</text>
<text x="191.2" y="51.4">GND2</text>
<text x="191.2" y="50.1">GND1</text>
<text x="198.2" y="51.4">GND3</text>
<text x="202.9" y="50.5">5</text>
<text x="211.8" y="49.9" transform="rotate(-90 211.8 49.9)">1</text>
<text x="215.3" y="53.4">+/-0.02mm</text>
<text x="218.5" y="51.8">01005</text>
<text x="219.2" y="50.1">NM</text>
<text x="50.5" y="58.7" transform="rotate(-90 50.5 58.7)">2</text>
<text x="52.1" y="58.3">01005</text>
<text x="52.1" y="59.5">+/-0.02mm</text>
<text x="52.9" y="54.4">C1106</text>
<text x="52.9" y="56">NM</text>
<text x="103.9" y="58.8" transform="rotate(-90 103.9 58.8)">1</text>
<text x="112.8" y="56.9">1</text>
<text x="114.3" y="55.1">C1138</text>
<text x="119" y="56.9">2</text>
<text x="120.4" y="58.8" transform="rotate(-90 120.4 58.8)">1</text>
<text x="128.9" y="57.5">o</text>
<text x="131" y="57.6">RF_B7_DM_SP4T</text>
<text x="142.4" y="57.6">[7]</text>
<text x="190.5" y="54.4">F6QA2G350M2QA</text>
<text x="211.8" y="57.4" transform="rotate(-90 211.8 57.4)">2</text>
<text x="212.5" y="54.4">C1105</text>
<text x="213.4" y="57">01005</text>
<text x="213.4" y="58.3">+/-0.02mm</text>
<text x="214.2" y="55.7">NM</text>
<text x="103.9" y="65" transform="rotate(-90 103.9 65)">2</text>
<text x="106.2" y="60.8">C1139</text>
<text x="106.2" y="62.3">NM</text>
<text x="114.3" y="60.3">NM</text>
<text x="114.3" y="61.9">01005</text>
<text x="114.3" y="63.6">+/-0.02mm</text>
<text x="120.4" y="65" transform="rotate(-90 120.4 65)">2</text>
<text x="122.7" y="60.8">C1140</text>
<text x="122.7" y="62.3">NM</text>
<text x="123.2" y="64.6">01005</text>
<text x="7.3" y="70.3">[7]</text>
<text x="11.2" y="70.3">CN_B1/3_DM_B41_DRX</text>
<text x="25.1" y="70.2">o</text>
<text x="35.6" y="69.6">C1107与C1132的1pin共共共</text>
<text x="40.7" y="71.6">C1107</text>
<text x="64.6" y="70.8">1</text>
<text x="66.7" y="71.7">VIO</text>
<text x="67" y="67.9">S1101_NM</text>
<text x="73.4" y="71.7">RF1</text>
<text x="77.1" y="70.8">5</text>
<text x="98.7" y="70.3">[7]</text>
<text x="102.9" y="66.5">01005</text>
<text x="102.9" y="68.2">+/-0.02mm</text>
<text x="103" y="70.3">CN_B41_DRX</text>
<text x="114" y="70.2">o</text>
<text x="123.2" y="66.3">+/-0.02mm</text>
<text x="7.3" y="74.1">[7]</text>
<text x="12.5" y="74.1">3P3T_2_TO_DM</text>
<text x="25.1" y="74">o</text>
<text x="30.2" y="75.3" transform="rotate(-90 30.2 75.3)">1</text>
<text x="39.2" y="73.4">1</text>
<text x="40.7" y="76.8">NM</text>
<text x="45.4" y="73.4">2</text>
<text x="49.3" y="76.6" transform="rotate(-90 49.3 76.6)">1</text>
<text x="64.6" y="73.4">4</text>
<text x="64.6" y="75.9">7</text>
<text x="66.7" y="74.2">ANT</text>
<text x="66.7" y="76.8">SDATA</text>
<text x="73.4" y="74.2">RF2</text>
<text x="73.4" y="76.8">RF3</text>
<text x="77.1" y="73.4">3</text>
<text x="77.1" y="75.9">6</text>
<text x="105.2" y="75.3" transform="rotate(-90 105.2 75.3)">1</text>
<text x="107.5" y="77.3">C1145</text>
<text x="111.8" y="72.2">C1144 NM</text>
<text x="111.8" y="76">01005 +/-0.02mm</text>
<text x="114.1" y="73.4">1</text>
<text x="120.3" y="73.4">2</text>
<text x="130.6" y="75.3" transform="rotate(-90 130.6 75.3)">1</text>
<text x="132.9" y="77.3">C1146</text>
<text x="134" y="74">o</text>
<text x="135.7" y="74.1">RF_B41_DM_SP4T</text>
<text x="148.5" y="74.1">[7]</text>
<text x="30.2" y="81.5" transform="rotate(-90 30.2 81.5)">2</text>
<text x="31.8" y="78.6">C1114</text>
<text x="31.8" y="79.8">NM</text>
<text x="31.8" y="81.1">01005</text>
<text x="31.8" y="82.8">+/-0.02mm</text>
<text x="40.7" y="78.4">01005</text>
<text x="40.7" y="80.1">+/-0.02mm</text>
<text x="49.3" y="82.8" transform="rotate(-90 49.3 82.8)">2</text>
<text x="51.6" y="78.6">C1113</text>
<text x="51.6" y="80.1">NM</text>
<text x="64.6" y="78.4">8</text>
<text x="64.6" y="81">9</text>
<text x="66.7" y="79.3">SCLK</text>
<text x="66.7" y="81.8">GND</text>
<text x="73.4" y="79.3">RF4</text>
<text x="77.1" y="78.4">2</text>
<text x="104.2" y="83">01005</text>
<text x="105.2" y="81.5" transform="rotate(-90 105.2 81.5)">2</text>
<text x="107.5" y="78.8">NM</text>
<text x="111.8" y="78.4">C1144与C1126的1pin共共共</text>
<text x="130.6" y="82.8" transform="rotate(-90 130.6 82.8)">2</text>
<text x="132.9" y="78.8">4.3nH</text>
<text x="133.4" y="80.7">±3%</text>
<text x="133.4" y="82.4">01005</text>
<text x="48.3" y="84.3">01005</text>
<text x="48.3" y="85.9">+/-0.02mm</text>
<text x="67.1" y="85.4">MXD8645H</text>
<text x="103.9" y="88" transform="rotate(-90 103.9 88)">1</text>
<text x="104.2" y="84.7">+/-0.02mm</text>
<text x="112.8" y="86.1">1</text>
<text x="114.3" y="84.3">C1141</text>
<text x="114.3" y="89.5">NM</text>
<text x="119" y="86.1">2</text>
<text x="120.4" y="88" transform="rotate(-90 120.4 88)">1</text>
<text x="128.9" y="86.7">o</text>
<text x="131" y="86.8">RF_B40_DM_SP4T</text>
<text x="142.4" y="86.8">[7]</text>
<text x="13" y="95.7">[10,13]</text>
<text x="17.9" y="95.7">MIPI4_A_SDATA_RFIC</text>
<text x="31.5" y="95.6">o</text>
<text x="102.9" y="95.7">01005</text>
<text x="103.9" y="94.2" transform="rotate(-90 103.9 94.2)">2</text>
<text x="106.2" y="90">C1142</text>
<text x="106.2" y="91.5">NM</text>
<text x="114.3" y="91.1">01005</text>
<text x="114.3" y="92.8">+/-0.02mm</text>
<text x="119.4" y="95.7">01005</text>
<text x="120.4" y="94.2" transform="rotate(-90 120.4 94.2)">2</text>
<text x="122.7" y="90">C1143</text>
<text x="122.7" y="91.5">NM</text>
<text x="13.8" y="98.3">[10,13]</text>
<text x="18.7" y="98.3">MIPI4_A_SCLK_RFIC</text>
<text x="31.5" y="98.1">o</text>
<text x="36.6" y="102" transform="rotate(-90 36.6 102)">1</text>
<text x="45.5" y="100.7" transform="rotate(-90 45.5 100.7)">1</text>
<text x="102.9" y="97.4">+/-0.02mm</text>
<text x="119.4" y="97.4">+/-0.02mm</text>
<text x="38.1" y="104">C1166</text>
<text x="38.1" y="105.2">NM</text>
<text x="38.1" y="106.5">01005</text>
<text x="38.1" y="107.8">+/-0.02mm</text>
<text x="45.5" y="106.9" transform="rotate(-90 45.5 106.9)">2</text>
<text x="47" y="102.7">C1165</text>
<text x="47" y="104">NM</text>
<text x="47" y="105.2">01005</text>
<text x="47" y="106.5">+/-0.02mm</text>
<text x="100" y="103.3">[7]</text>
<text x="106.5" y="103.3">CN_B1/3_DM</text>
<text x="114.3" y="107.8">C1135 NM 01005 +/-0.02mm</text>
<text x="117.8" y="103.2">o</text>
<text x="36.6" y="108.2" transform="rotate(-90 36.6 108.2)">2</text>
<text x="109" y="110.9" transform="rotate(-90 109 110.9)">1</text>
<text x="111.3" y="112.9">C1136</text>
<text x="116.9" y="112.7">C1135与C1129的1pin共共共</text>
<text x="117.9" y="108.9">1</text>
<text x="124.1" y="108.9">2</text>
<text x="134.4" y="110.9" transform="rotate(-90 134.4 110.9)">1</text>
<text x="136.7" y="112.9">C1137</text>
<text x="140.4" y="109.6">o</text>
<text x="142" y="109.7">RF_B1_B3_DM_SP4T</text>
<text x="154.9" y="109.7">[7]</text>
<text x="203.4" y="113.6">FL1103</text>
<text x="108" y="118.6">01005</text>
<text x="109" y="117.1" transform="rotate(-90 109 117.1)">2</text>
<text x="111.3" y="114.4">NM</text>
<text x="134.4" y="118.4" transform="rotate(-90 134.4 118.4)">2</text>
<text x="136.7" y="114.4">3.9nH</text>
<text x="137.2" y="116.7">±0.1nH</text>
<text x="137.2" y="118.3">01005</text>
<text x="165.6" y="116">[7]</text>
<text x="168.3" y="116">RF_B1_B3_DM_SP4T</text>
<text x="181.1" y="115.9">o</text>
<text x="201.7" y="115.3">1</text>
<text x="203.9" y="116.1">UB_B1/B3</text>
<text x="214.2" y="116.1">UB_B1</text>
<text x="214.2" y="118.7">UB_B3</text>
<text x="219.4" y="115.3">6</text>
<text x="219.4" y="117.8">9</text>
<text x="241.3" y="114.1">L1108 6.2nH ±3% 01005</text>
<text x="244.9" y="115.3">1</text>
<text x="252.4" y="115.3">2</text>
<text x="253.8" y="117.8">1</text>
<text x="256.6" y="116.7">L1101</text>
<text x="261.3" y="117.8">2</text>
<text x="272.5" y="115.9">o</text>
<text x="272.5" y="118.4">o</text>
<text x="276.3" y="115.9">RF_B1_N1_DM_MLNA</text>
<text x="276.3" y="118.4">RF_B3_N3_DM_MLNA</text>
<text x="289.6" y="115.9">[9]</text>
<text x="289.6" y="118.4">[9]</text>
<text x="108" y="120.2">+/-0.02mm</text>
<text x="201.7" y="121.6">2</text>
<text x="201.7" y="122.9">3</text>
<text x="201.7" y="124.2">4</text>
<text x="201.7" y="125.4">5</text>
<text x="203.9" y="122.5">GND</text>
<text x="203.9" y="123.7">GND</text>
<text x="203.9" y="125">GND</text>
<text x="215.3" y="125">GND</text>
<text x="215.3" y="123.7">GND</text>
<text x="219.4" y="125.4">7</text>
<text x="219.4" y="124.2">8</text>
<text x="219.4" y="122.9">10</text>
<text x="236" y="123.6" transform="rotate(-90 236 123.6)">1</text>
<text x="237.5" y="124.3">C1111</text>
<text x="237.5" y="125.6">8.2nH</text>
<text x="243.6" y="124.8" transform="rotate(-90 243.6 124.8)">1</text>
<text x="257.8" y="120.5">6.2nH</text>
<text x="257.8" y="122.1">±3%</text>
<text x="257.8" y="123.8">01005</text>
<text x="30.1" y="128.7">[7]</text>
<text x="32.8" y="128.7">CN_B1/3_DM_B41_DRX</text>
<text x="47.9" y="128.6">o</text>
<text x="59.5" y="128">1</text>
<text x="61" y="126.2">C1132</text>
<text x="61" y="131.4">1nH</text>
<text x="67" y="128">2</text>
<text x="70.9" y="129.9" transform="rotate(-90 70.9 129.9)">1</text>
<text x="72.4" y="130.6">C1134</text>
<text x="72.4" y="131.9">NM</text>
<text x="78.8" y="126.8">C1167 NM 01005 +/-0.02mm</text>
<text x="79.8" y="129.9" transform="rotate(-90 79.8 129.9)">1</text>
<text x="81.3" y="130.6">C1161</text>
<text x="81.3" y="131.9">22pF</text>
<text x="83.6" y="128">1</text>
<text x="89.8" y="128">2</text>
<text x="96.3" y="128">2</text>
<text x="96.3" y="130.5">4</text>
<text x="98" y="126.3">FL1101_NM</text>
<text x="98.5" y="128.8">Common</text>
<text x="98.5" y="131.4">Hi-Band</text>
<text x="103.5" y="130.1">GND</text>
<text x="103.5" y="131.4">GND</text>
<text x="107.6" y="129.2">1</text>
<text x="107.6" y="130.5">3</text>
<text x="107.6" y="131.8">5</text>
<text x="203.9" y="126.3">GND</text>
<text x="204.3" y="128.6">SAWFD1G84AA0F0A</text>
<text x="215.3" y="126.3">GND</text>
<text x="236" y="131.1" transform="rotate(-90 236 131.1)">2</text>
<text x="237.5" y="126.8">±3%</text>
<text x="237.5" y="128.1">01005</text>
<text x="245.9" y="126.8">C1112</text>
<text x="245.9" y="128.4">8.2nH</text>
<text x="246.4" y="130.3">±3%</text>
<text x="246.4" y="131.9">01005</text>
<text x="61" y="133.1">±0.1nH</text>
<text x="61" y="134.7">01005</text>
<text x="70.9" y="136.1" transform="rotate(-90 70.9 136.1)">2</text>
<text x="72.4" y="133.2">01005</text>
<text x="72.4" y="134.5">+/-0.02mm</text>
<text x="79.8" y="133.6" transform="rotate(-90 79.8 133.6)">2</text>
<text x="81.3" y="133.2">01005</text>
<text x="81.3" y="134.5">50V</text>
<text x="81.3" y="135.7">±5%</text>
<text x="87.4" y="135" transform="rotate(-90 87.4 135)">1</text>
<text x="88.9" y="135.7">C1168</text>
<text x="88.9" y="137">NM</text>
<text x="96.3" y="133.1">6</text>
<text x="98.5" y="133.9">Lo-Band</text>
<text x="98.8" y="136.2">DPX202690DT-4084A5</text>
<text x="103.5" y="132.6">GND</text>
<text x="243.6" y="132.3" transform="rotate(-90 243.6 132.3)">2</text>
<text x="79.8" y="142.5" transform="rotate(-90 79.8 142.5)">2</text>
<text x="79.8" y="138.8" transform="rotate(-90 79.8 138.8)">1</text>
<text x="81.3" y="139.5">C1169</text>
<text x="81.3" y="140.8">22pF</text>
<text x="81.3" y="142.1">01005</text>
<text x="81.3" y="143.3">50V</text>
<text x="87.4" y="141.2" transform="rotate(-90 87.4 141.2)">2</text>
<text x="88.9" y="138.3">01005</text>
<text x="88.9" y="139.5">+/-0.02mm</text>
<text x="205.8" y="143.3">FL1105_NM</text>
<text x="30.1" y="147.8">[7]</text>
<text x="37" y="147.8">CN_B41_DRX</text>
<text x="47.9" y="147.7">o</text>
<text x="62" y="147">1</text>
<text x="62.3" y="145.9">C1126</text>
<text x="63.5" y="149.7">2.7pF</text>
<text x="65.7" y="147">2</text>
<text x="70.9" y="149" transform="rotate(-90 70.9 149)">1</text>
<text x="72.4" y="149.7">C1127</text>
<text x="81.3" y="144.6">±5%</text>
<text x="91.2" y="145.2" transform="rotate(-90 91.2 145.2)">1</text>
<text x="92.7" y="145.9">L1109</text>
<text x="92.7" y="147.2">NM</text>
<text x="92.7" y="148.4">01005</text>
<text x="92.7" y="149.7">+/-0.02mm</text>
<text x="170" y="149.1">[7]</text>
<text x="173.3" y="149.1">RF_B7_DM_SP4T</text>
<text x="183.9" y="148.9">o</text>
<text x="204.3" y="148.3">1</text>
<text x="206.4" y="149.1">IN</text>
<text x="214.2" y="149.1">OUT</text>
<text x="218.1" y="148.3">4</text>
<text x="229.7" y="148.3">1</text>
<text x="231.2" y="146.5">L1110</text>
<text x="237.1" y="148.3">2</text>
<text x="243.6" y="148.3">1</text>
<text x="245.1" y="146.5">L1111</text>
<text x="251.1" y="148.3">2</text>
<text x="256.8" y="148.3" transform="rotate(180 256.8 148.3)">o</text>
<text x="259.8" y="148.9">RF_B7_DM_MLNA</text>
<text x="273.1" y="148.9">[9]</text>
<text x="63.5" y="151">01005</text>
<text x="63.5" y="152.2">50V</text>
<text x="63.5" y="153.5">±0.1pF</text>
<text x="72.4" y="151">4.3nH</text>
<text x="72.4" y="152.2">±3%</text>
<text x="72.4" y="153.5">01005</text>
<text x="79.8" y="150.2" transform="rotate(-90 79.8 150.2)">1</text>
<text x="81.3" y="151">C1162</text>
<text x="81.3" y="152.2">2.3nH</text>
<text x="81.3" y="153.5">±0.1nH</text>
<text x="81.3" y="154.8">01005</text>
<text x="91.2" y="151.4" transform="rotate(-90 91.2 151.4)">2</text>
<text x="204.3" y="152.1">3</text>
<text x="204.3" y="150.8">2</text>
<text x="206.4" y="153">GND2</text>
<text x="206.4" y="151.7">GND1</text>
<text x="213.4" y="153">GND3</text>
<text x="218.1" y="152.1">5</text>
<text x="231.2" y="151.7">NM</text>
<text x="231.2" y="153.4">01005</text>
<text x="231.2" y="155">+/-0.02mm</text>
<text x="238.5" y="150.2" transform="rotate(-90 238.5 150.2)">1</text>
<text x="240.8" y="152.2">C1147</text>
<text x="240.8" y="153.8">NM</text>
<text x="245.1" y="151.7">NM</text>
<text x="245.1" y="153.4">01005</text>
<text x="245.1" y="155">+/-0.02mm</text>
<text x="30.1" y="160.5">[7]</text>
<text x="36.6" y="160.5">CN_B1/3_DM</text>
<text x="47.9" y="160.4">o</text>
<text x="53.1" y="159.7">1</text>
<text x="54.6" y="157.9">C1129</text>
<text x="60.6" y="159.7">2</text>
<text x="62" y="161.7" transform="rotate(-90 62 161.7)">1</text>
<text x="70.9" y="156.5" transform="rotate(-90 70.9 156.5)">2</text>
<text x="79.8" y="157.7" transform="rotate(-90 79.8 157.7)">2</text>
<text x="205.8" y="156">SFHG56BA002</text>
<text x="237.5" y="157.9">01005</text>
<text x="237.5" y="159.6">+/-0.02mm</text>
<text x="238.5" y="156.5" transform="rotate(-90 238.5 156.5)">2</text>
<text x="54.6" y="163.2">1nH</text>
<text x="54.6" y="164.8">±0.1nH</text>
<text x="54.6" y="166.5">01005</text>
<text x="64.3" y="163.7">C1130</text>
<text x="64.3" y="165.2">4.3nH</text>
<text x="64.8" y="167.5">±3%</text>
<text x="77.2" y="162.9" transform="rotate(-90 77.2 162.9)">1</text>
<text x="78.8" y="163.7">C1164</text>
<text x="78.8" y="164.9">3.3nH</text>
<text x="78.8" y="166.2">±0.1nH</text>
<text x="78.8" y="167.5">0201</text>
<text x="62" y="169.2" transform="rotate(-90 62 169.2)">2</text>
<text x="64.8" y="169.1">01005</text>
<text x="77.2" y="171.8" transform="rotate(-90 77.2 171.8)">1</text>
<text x="77.2" y="170.4" transform="rotate(-90 77.2 170.4)">2</text>
<text x="79.5" y="173.8">C1163</text>
<text x="77.2" y="175.5" transform="rotate(-90 77.2 175.5)">2</text>
<text x="79.5" y="175.3">0.8pF</text>
<text x="80" y="176.9">01005</text>
<text x="80" y="178.5">50V</text>
<text x="80" y="180.2">±0.1pF</text>
<text x="269.7" y="197.3">MI PHONE</text>
<text x="250.2" y="199.2">Title</text>
<text x="250.2" y="203">Size</text>
<text x="255.3" y="203">Document Number</text>
<text x="255.3" y="200.5">MT6883_5GL</text>
<text x="292.1" y="203">Rev</text>
<text x="250.2" y="206.8">Date:</text>
<text x="251.5" y="204.3">A2</text>
<text x="255.3" y="204.3">PA_5G_N41</text>
<text x="256.8" y="206.8">Tuesday, March 14, 2023</text>
<text x="275.6" y="206.8">Sheet</text>
<text x="282" y="206.8">11</text>
<text x="285.8" y="206.8">of</text>
<text x="289.6" y="206.8">76</text>
<text x="293.4" y="204.3">P0</text>
</g>
<g font-size=".9">
<text x="30.7" y=".9">5</text>
<text x="89.6" y=".9">4</text>
<text x="148.5" y=".9">3</text>
<text x="207.3" y=".9">2</text>
<text x="266.2" y=".9">1</text>
<text x=".4" y="28">D</text>
<text x="296" y="28">D</text>
<text x=".4" y="79.8">C</text>
<text x="296" y="79.8">C</text>
<text x=".4" y="131.7">B</text>
<text x="296" y="131.7">B</text>
<text x=".4" y="183.5">A</text>
<text x="296" y="183.5">A</text>
<text x="30.7" y="209.6">5</text>
<text x="89.6" y="209.6">4</text>
<text x="148.5" y="209.6">3</text>
<text x="207.3" y="209.6">2</text>
<text x="266.2" y="209.6">1</text>
</g>
</svg>
